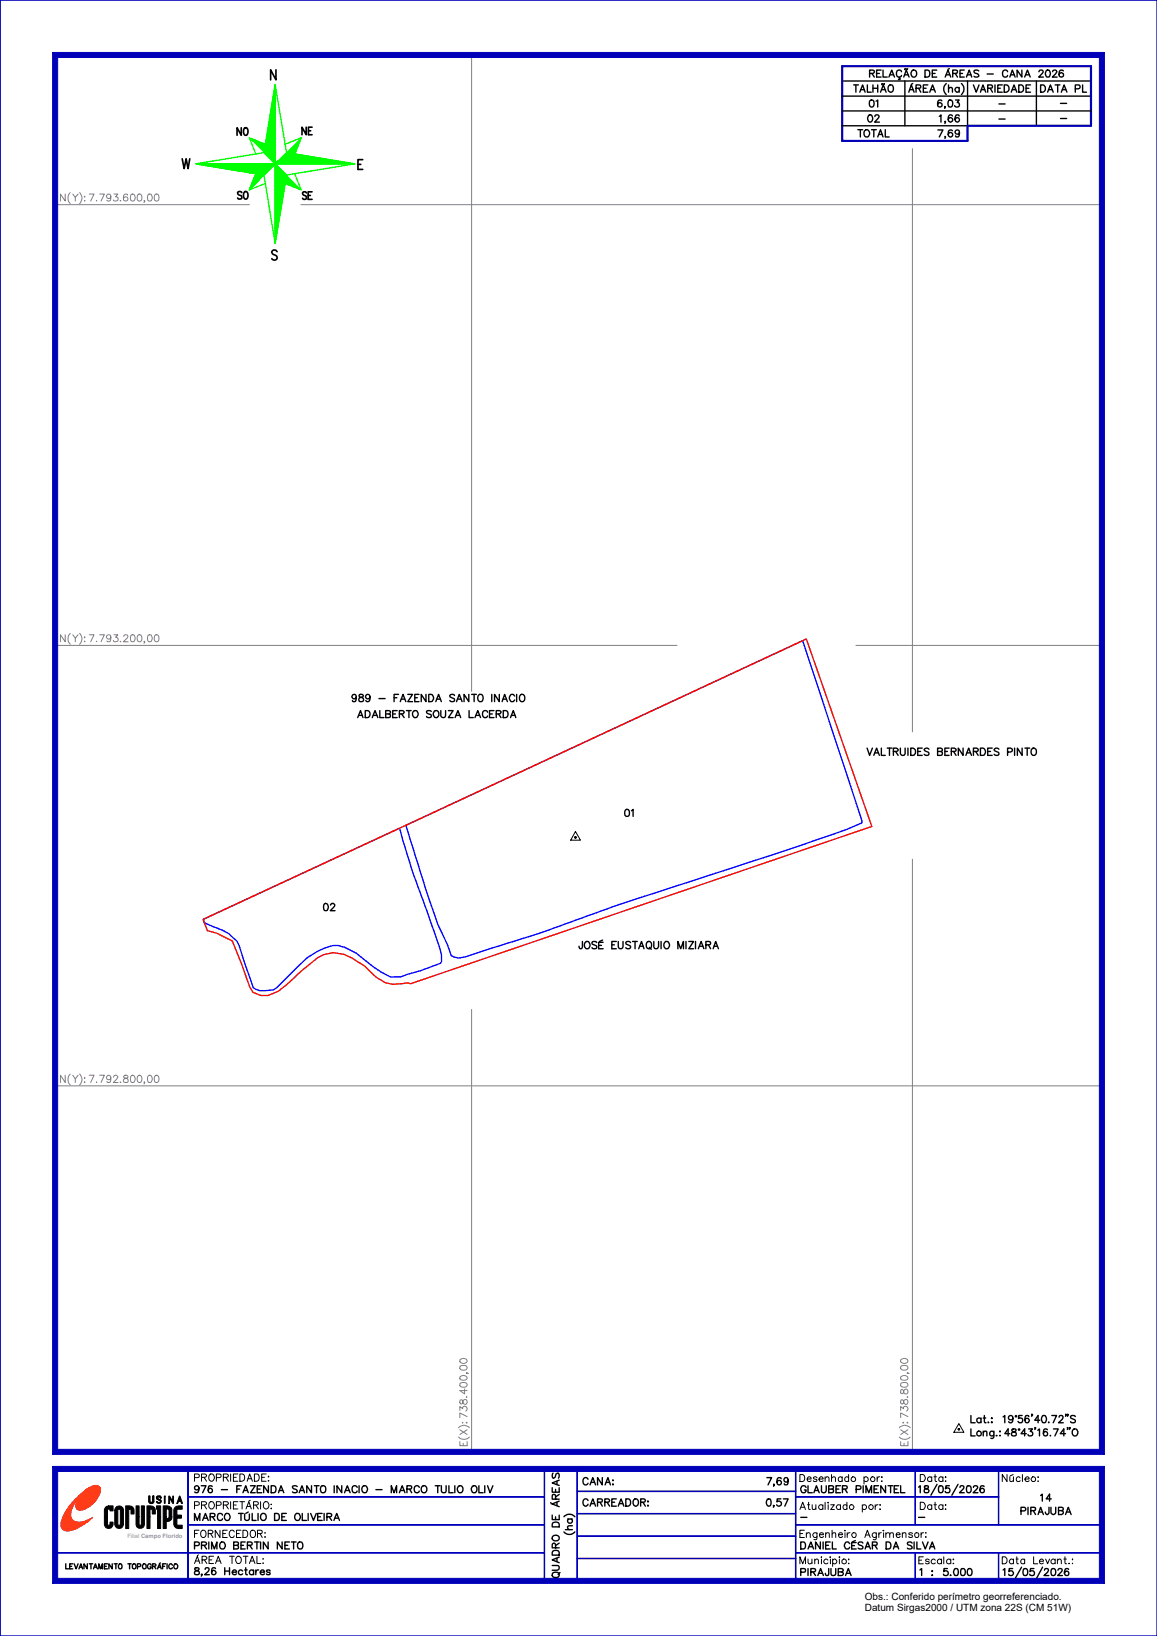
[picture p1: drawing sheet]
<svg xmlns="http://www.w3.org/2000/svg" width="210mm" height="297mm" viewBox="0 0 210 297" stroke-linecap="round" stroke-linejoin="round" font-family="sans-serif">
<!-- layer: 0114000976001 -->
<path d="M73.7 149.8l72-33.5 10.7 32.6 .1 .5-3 1.2-10.3 3.6-31 10.1-14.2 5.1-13.4 4.3a2.75 2.75 0 0 1-2.7-.2l-.7-2.1-1.7-3.6-2-5.8z" fill="none" stroke="#00f" stroke-width=".25"/>
<!-- layer: 0114000976002 -->
<path d="M36.9 166.9l35.6-16.6 2.4 8.1 4.9 13.5 .3 1.4 .1 1.2-.2 .4-3.7 1.3-3.5 1.1-1.9 .1a27.7 27.7 0 0 1-6.2-4.4l-2.1-1-1.3-.4a10.3 10.3 0 0 0-7.2 3.8l-3.9 3.9-.6 .4-1.5 .2a1.93 1.93 0 0 1-2.5-1.6l-2.2-6.7-.4-.8-1.4-1.3-1.3-.7-3.2-1.3z" fill="none" stroke="#00f" stroke-width=".25"/>
<!-- layer: 0114000976 -->
<path d="M37.6 168.9l-.7-2 109.5-50.9 11.8 34-83.7 28.6-.5-.2-2.8 .3-1.3-.3-1.7-1-2-2-2.3-1.5a5.5 5.5 0 0 0-6.2 0l-7.2 6.1-1.8 .7h-1.4l-1.4-.5-.6-1.1-1.5-4.1-1.6-4.2" fill="none" stroke="#f00" stroke-width=".25"/>
<!-- layer: MARGEM -->
<path d="M0 0h210v297h-210zM0 0v297" fill="none" stroke="#0000b8" stroke-width=".25"/>
<g fill="none" stroke="#0000b8" stroke-width=".18">
<path d="M9.6 266.2h190.9l-1 .9h-189zM34.1 266.7h.1v20.3h-.1zM34.1 276.8h64.7v.1h-64.7zM34.1 271.7h64.7v.1h-64.7zM34.1 276.8h64.7M34.1 271.8h64.7M34.1 266.7v20.3M98.8 266.7h.1v20h-.1zM98.8 266.7v20M104.7 266.7h.1v20h-.1zM104.7 270.7h39.7v.1h-39.7zM104.7 274.7h39.7v.2h-39.7z"/>
<path d="M104.7 278.8h39.7v.1h-39.7zM104.7 266.7v20M104.7 270.7h39.7M104.7 274.8h39.7M104.7 278.9h39.7M144.4 266.7h.1v20h-.1zM144.4 276.8h55.6v.1h-55.6zM144.4 271.7h36.9v.1h-36.9zM144.4 276.8h55.6M144.4 271.8h36.9M144.4 266.7v20M166.1 266.7h.1v10.1h-.1z"/>
<path d="M166.1 266.7v10.1M181.2 266.7h.1v10.1h-.1zM181.3 266.7v10.1M10 281.9h88.8v.1h-88.8zM10 281.9h88.8M104.7 282.9h39.7v.1h-39.7zM104.7 282.9h39.7M144.4 281.9h55.6v.1h-55.6zM144.4 281.9h55.6M166.1 281.9h.1v5h-.1zM166.1 281.9v5M181.2 281.9h.1v5h-.1z"/>
<path d="M181.3 281.9v5"/>
</g>
<path d="M9.6 266.2h190.9l-1 .9h-189z" fill="#0000b8"/>
<path d="M200.5 266.2v21.2l-1-.9v-19.4z" fill="none" stroke="#0000b8" stroke-width=".18"/>
<path d="M200.5 266.2v21.2l-1-.9v-19.4z" fill="#0000b8"/>
<path d="M9.6 287.4l.9-.9h189l1 .9z" fill="none" stroke="#0000b8" stroke-width=".18"/>
<path d="M9.6 287.4l.9-.9h189l1 .9z" fill="#0000b8"/>
<path d="M9.6 266.2l.9 .9v19.4l-.9 .9z" fill="none" stroke="#0000b8" stroke-width=".18"/>
<path d="M9.6 266.2l.9 .9v19.4l-.9 .9z" fill="#0000b8"/>
<path d="M34.1 266.7h.1v20.1h-.1zM34.1 266.7v20.1" fill="none" stroke="#0000b8" stroke-width=".18"/>
<path d="M27 271.6h.2v1a.29 .29 0 0 0 .3 .2 .29 .29 0 0 0 .2-.2v-1h.2v1a.44 .44 0 0 1-.4 .3 .44 .44 0 0 1-.5-.3zM28.5 271.7l.1-.1a.46 .46 0 0 1 .7 .4h-.2a.26 .26 0 0 0-.3-.3 .26 .26 0 0 0-.2 .3l.6 .3 .1 .2-.8-.3-.1-.2zM28.5 271.7l.1-.1a.46 .46 0 0 1 .7 .4h-.2a.26 .26 0 0 0-.3-.3 .26 .26 0 0 0-.2 .3l.6 .3a.42 .42 0 0 1-.3 .6 .42 .42 0 0 1-.5-.3h.1a.28 .28 0 0 0 .4 .2 .28 .28 0 0 0 .2-.3l-.6-.3-.1-.2zM29.8 271.6h.2v1.3h-.2zM30.6 271.6h.2l.5 1v-1h.2v1.3h-.2l-.5-1v1h-.2zM32.6 271.6h.1l.4 1.3h-.2l-.1-.3h-.4l-.1 .3h-.2zM32.6 271.9l.2 .5h-.3z" fill="none" stroke="#000" stroke-width=".18"/>
<g fill="#000">
<path d="M27 271.6h.2v1a.29 .29 0 0 0 .3 .2 .29 .29 0 0 0 .2-.2v-1h.2v1a.44 .44 0 0 1-.4 .3 .44 .44 0 0 1-.5-.3z" fill-rule="evenodd"/>
<path d="M28.5 271.7l.1-.1a.46 .46 0 0 1 .7 .4h-.2a.26 .26 0 0 0-.3-.3 .26 .26 0 0 0-.2 .3l.6 .3 .1 .2-.8-.3-.1-.2z" fill-rule="evenodd"/>
<path d="M28.5 271.7l.1-.1a.46 .46 0 0 1 .7 .4h-.2a.26 .26 0 0 0-.3-.3 .26 .26 0 0 0-.2 .3l.6 .3a.42 .42 0 0 1-.3 .6 .42 .42 0 0 1-.5-.3h.1a.28 .28 0 0 0 .4 .2 .28 .28 0 0 0 .2-.3l-.6-.3-.1-.2z" fill-rule="evenodd"/>
<path d="M29.8 271.6v1.3h.2v-1.3zM30.6 271.6v1.3h.2v-1l.5 1h.2v-1.3h-.2v1l-.5-1zM32.6 271.6l-.5 1.3h.2l.1-.3h.4l.1 .3h.2l-.4-1.3zM32.6 271.9l.2 .5h-.3z" fill-rule="evenodd"/>
</g>
<path d="M14.4 271.6l1.6-1.4-1.6 1.7z" fill="none" stroke="#ff3f00" stroke-width=".18"/>
<path d="M14.4 271.6l1.6-1.4-1.6 1.7z" fill-rule="evenodd" fill="#ff3f00"/>
<path d="M18.9 275.4h.6v1.3a.23 .23 0 0 0 .2 .2 .23 .23 0 0 0 .3-.2v-.4h.5a.91 .91 0 0 1-.8 1.2 .78 .78 0 0 1-.8-.8z" fill="none" stroke="#000" stroke-width=".18"/>
<path d="M18.9 275.4h.6v1.3a.23 .23 0 0 0 .2 .2 .23 .23 0 0 0 .3-.2v-.4h.5a.91 .91 0 0 1-.8 1.2 .78 .78 0 0 1-.8-.8z" fill-rule="evenodd" fill="#000"/>
<path d="M13.5 272.3l1.9-1.7a7.2 7.2 0 0 0-2.5 4.4 1.3 1.3 0 0 0 1.6 1.3l.8-.1 1.5-.7a8.1 8.1 0 0 1-4.7 2.5l-.2-.1a1.15 1.15 0 0 1-.8-1.7 9.2 9.2 0 0 1 2.4-3.9zM15.4 270.7a2.42 2.42 0 0 1 2.6-.9 1.58 1.58 0 0 1-.2 2 4.1 4.1 0 0 1-3.6 2.3 1.18 1.18 0 0 1-.2-1.7l.3-.6zM15.4 270.6l.7-.4z" fill="none" stroke="#ff3f00" stroke-width=".18"/>
<path d="M15.4 270.7a3.6 3.6 0 0 0-1.6 2.9 1.18 1.18 0 0 0 1.8 .2 4.5 4.5 0 0 0 2.6-3.6 1.1 1.1 0 0 0-1.7-.3zM15.4 270.6l.7-.4zM14.2 271.6a8.7 8.7 0 0 0-3.1 5.2 1.25 1.25 0 0 0 2 1l.7-.2 1.5-.9 1.5-1.2-.5 .3a2.88 2.88 0 0 1-3.1 .2 2.36 2.36 0 0 1 .2-2.8l1.1-1.6 .9-1z" fill-rule="evenodd" fill="#ff3f00"/>
<path d="M19.2 273.6l.5-.2h.8v.9h-.5v-.4l-.4 .1-.1 1.4h-.6v-1.3zM21.1 273.5a.8 .8 0 0 1 .9 0 .8 .8 0 0 1 .4 .7v2.4a.79 .79 0 0 1-.8 .9 .79 .79 0 0 1-.8-.8v-2.6zM21.5 274l.1-.1 .2 .2v2.6a.23 .23 0 0 1-.2 .2 .23 .23 0 0 1-.2-.2v-2.6zM22.8 273.4h.7a.79 .79 0 0 1 .8 .8v.7h-.5v-.8l-.1-.1-.3-.1v3.6h-.6zM24.7 273.4h.5v3.4l.1 .1 .4-.1v-3.4h.5v3.3a.76 .76 0 0 1-.7 .7 .76 .76 0 0 1-.8-.7zM26.7 273.4h.7a.79 .79 0 0 1 .8 .8v.7h-.6v-.8l-.1-.1-.3-.1v3.6h-.5zM28.4 273.4h.8v4.1h-.6v-3.5h-.2zM29.6 273.4h.9a.71 .71 0 0 1 .7 .8v1.2a.82 .82 0 0 1-1 .8v1.3h-.6zM30.2 273.9h.3l.2 .2v1.4l-.2 .2h-.3zM31.7 273.7l.4-.3h1v.6h-.9l-.1 .1v1h.8v.5h-.8v1.1l.1 .2h.9v.6h-.7a.87 .87 0 0 1-.9-.8v-2.6z" fill="none" stroke="#000" stroke-width=".18"/>
<g fill="#000">
<path d="M19.3 273.5l-.4 .6v1.3h.6l.1-1.4 .4-.1v.4h.5v-.9h-.8zM22.8 273.4v4.1h.6v-3.6l.3 .1 .1 .1v.8h.5v-.7a.79 .79 0 0 0-.8-.8zM24.7 273.4v3.3a.76 .76 0 0 0 .8 .7 .76 .76 0 0 0 .7-.7v-3.3h-.5v3.4l-.1 .1-.4-.1v-3.4zM26.7 273.4v4.1h.5v-3.6l.3 .1 .1 .1v.8h.6v-.7a.79 .79 0 0 0-.8-.8zM28.4 273.4v.6h.2v3.5h.6v-4.1zM29.6 273.4v4.1h.6v-1.3a.88 .88 0 0 0 1-.8v-1.2a.79 .79 0 0 0-.8-.8zM30.2 273.9h.3l.2 .2v1.4l-.2 .2h-.3zM31.9 273.5l-.4 .6v2.6a.87 .87 0 0 0 .9 .8h.7v-.6h-.9l-.1-.2v-1.1h.8v-.5h-.8v-1l.1-.1h.9v-.6h-.7z" fill-rule="evenodd"/>
<path d="M21.1 273.5l-.3 .6v2.6a.79 .79 0 0 0 .8 .8 .79 .79 0 0 0 .8-.9v-2.4a.8 .8 0 0 0-.4-.7 .8 .8 0 0 0-.9 0zM21.5 274l.1-.1 .2 .2v2.6a.23 .23 0 0 1-.2 .2 .23 .23 0 0 1-.2-.2v-2.6z" fill-rule="evenodd"/>
</g>
<path d="M27 272.6v-1h.2v1M27 272.5l.1 .2 .3 .2M27.2 272.5l.2 .3M27.4 272.8h.1M27.4 272.9h.1M27.7 272.6v-1h.2v1M27.7 272.5l-.2 .3M27.9 272.5v.2l-.4 .2" fill="none" stroke="#000" stroke-width=".25"/>
<!-- layer: QUADRO_DE_AREAS_CANA_2026 -->
<path d="M152.9 12h45.1v10.8h-22.4v2.8h-22.7z" fill="none" stroke="#0000b8" stroke-width=".4"/>
<path d="M152.9 14.7h45.1M152.9 17.4h45.1M164.2 14.7v8.1M175.6 14.7v8.1h-22.7M188.1 14.7v8.1M152.9 20.1h45.1" fill="none" stroke="#000" stroke-width=".25"/>
<!-- layer: SETA_NORTE -->
<g fill="none" stroke="#0f0" stroke-width=".25">
<path d="M49.9 15.4v28.8M49.9 15.6v.1M49.9 15.8v.1M49.9 15.9l-.1 .1M49.9 16l-.1 .2M49.9 16.1l-.1 .2M49.9 16.3l-.1 .2M49.9 16.4l-.2 .2M49.9 16.5l-.2 .3M49.9 16.7l-.2 .2M49.9 16.8l-.2 .3M49.9 16.9l-.3 .3"/>
<path d="M49.9 17l-.3 .4M49.9 17.2l-.3 .3M49.9 17.3l-.3 .4M49.9 17.4l-.4 .5M49.9 17.5l-.4 .5M49.9 17.7l-.4 .5M49.9 17.8l-.4 .5M49.9 18l-.5 .5M49.9 18.1l-.5 .5M49.9 18.2l-.5 .6M49.9 18.3l-.5 .6M49.9 18.5l-.6 .6"/>
<path d="M49.9 18.6l-.6 .6M49.9 18.7l-.6 .7M49.9 18.8l-.6 .7M49.9 19l-.7 .7M49.9 19.1l-.7 .7M49.9 19.2l-.7 .8M49.9 19.3l-.7 .8M49.9 19.5l-.8 .8M49.9 19.6l-.8 .8M49.9 19.7l-.8 .9M49.9 19.8l-.8 .9M49.9 20l-.9 .9"/>
<path d="M35.6 29.7l12.3-2 2-12.3 2.1 12.3 12.4 2-12.4 2.1-2.1 12.4-2-12.4zM35.6 29.7h28.8M35.6 29.7h.1M35.7 29.7v.1M35.9 29.7l-.1 .1M36 29.7l-.1 .1M36.1 29.7l-.1 .1M36.2 29.7l-.1 .1M36.4 29.7l-.2 .2M36.5 29.7l-.1 .2M36.6 29.7l-.1 .2M36.7 29.7l-.1 .2"/>
<path d="M36.9 29.7l-.2 .2M37 29.7l-.2 .2M37.1 29.7l-.2 .3M37.2 29.7l-.2 .3M37.4 29.7l-.3 .3M37.5 29.7l-.3 .3M37.6 29.7l-.3 .3M37.7 29.7l-.3 .3M37.9 29.7l-.4 .4M38 29.7l-.4 .4M38.2 29.7l-.4 .4M38.3 29.7l-.4 .4"/>
<path d="M38.4 29.7l-.4 .4M38.5 29.7l-.4 .5M38.7 29.7l-.5 .5M38.8 29.7l-.5 .5M38.9 29.7l-.4 .5M39 29.7l-.4 .5M39.2 29.7l-.5 .5M39.3 29.7l-.5 .6M39.4 29.7l-.5 .6M39.5 29.7l-.5 .6M39.7 29.7l-.6 .7M39.8 29.7l-.6 .7"/>
<path d="M39.9 29.7l-.6 .7M40 29.7l-.6 .7M40.2 29.7l-.7 .7M40.3 29.7l-.7 .8M40.4 29.7l-.7 .8M40.5 29.7l-.7 .8M40.7 29.7l-.7 .8M40.8 29.7l-.7 .8M40.9 29.7l-.7 .8M41 29.7l-.7 .9M41.2 29.7l-.8 .9M41.4 29.7l-.9 .9"/>
<path d="M41.5 29.7l-.9 .9M41.6 29.7l-.9 .9M41.7 29.7l-.9 .9M41.9 29.7l-1 1M42 29.7l-1 1M42.1 29.7l-1 1M42.2 29.7l-1 1M42.4 29.7l-1 1M42.5 29.7l-1 1.1M42.6 29.7l-1 1.1M42.7 29.7l-1 1.1M42.9 29.7l-1.1 1.1"/>
<path d="M43 29.7l-1.1 1.1M43.1 29.7l-1 1.1M43.2 29.7l-1 1.2M43.4 29.7l-1.1 1.2M43.5 29.7l-1.1 1.2M43.6 29.7l-1.1 1.2M43.7 29.7l-1.1 1.2M43.9 29.7l-1.2 1.2M44 29.7l-1.2 1.3M44.1 29.7l-1.2 1.3M44.2 29.7l-1.2 1.3M44.4 29.7l-1.3 1.3"/>
<path d="M44.5 29.7l-1.3 1.3M44.7 29.7l-1.4 1.4M44.8 29.7l-1.3 1.4M44.9 29.7l-1.3 1.4M45 29.7l-1.3 1.4M45.2 29.7l-1.4 1.4M45.3 29.7l-1.4 1.4M45.4 29.7l-1.4 1.5M45.4 25.1l2.6 2.5 1.9-2M45.5 29.7l-1.4 1.5M45.6 25.2l2.4 2.3M45.7 29.7l-1.5 1.5"/>
<path d="M45.8 29.7l-1.5 1.5M45.8 25.3l2.2 2.1M45.9 29.7l-1.5 1.5M46 29.7l-1.4 1.5M46.2 29.7l-1.5 1.6M46.3 29.7l-1.5 1.6M46.3 25.4l1.7 1.8M46.4 29.7l-1.5 1.6M46.4 31.6h.1M46.4 31.6l-1.1 2.9M46.5 25.5l1.5 1.6M46.5 29.7l-1.5 1.6"/>
<path d="M46.7 29.7l-1.6 1.6M46.8 29.7l-1.6 1.7M46.8 31.6l-.7 .6M46.9 25.7l1.2 1.2M46.9 29.7l-1.6 1.7M47 31.6l-1 1M47 29.7l-1.6 1.7M47.1 25.8l1 .9M47.2 29.7l-1.7 1.7M47.3 29.7l-1.6 1.7M47.3 25.9l.8 .7M47.4 29.7l-1.6 1.7"/>
<path d="M47.5 29.7l-1.6 1.8M47.7 29.7l-1.7 1.8M47.7 31.8l-2.3 2.3M47.7 26l.4 .4M47.8 29.7l-1.7 1.8M47.8 31.8l-2.5 2.5M47.9 27.7l2 2M47.9 26.1l.3 .2M48 29.7l-1.8 1.8M48.1 29.7l-1.8 1.8M48.2 33.3l-2.9 1.2M48.2 26.2l-2.9-1.2 1.1 3"/>
<path d="M48.2 29.7l-1.8 1.9M48.3 29.7l-2 2.1M48.5 29.7l-2.3 2.3M48.6 29.7l-1.9 1.9M48.7 29.7l-2.6 2.7M48.8 29.7l-1.9 1.9M49 29.7l-3.1 3.1M49.1 29.7l-3.3 3.3M49.2 29.7l-3.5 3.5M49.4 29.7l-3.7 3.7M49.5 29.7l-3.9 4M49.6 29.7l-4.1 4.2"/>
<path d="M49.7 29.7l-1.9 2.1M49.9 29.7l-2 2.1M49.9 20.3l-.9 1.1M49.9 34.1l2.1-2 2.1 2.1M49.9 34l2.1-2 2.3 2.3M49.9 29.7l2.1-2-4.1 4.1M49.9 29.8h.1M49.9 20.1l-.9 1M49.9 20.2l-.9 1M49.9 20.5l-.9 1M49.9 20.6l-1 1.1M49.9 20.7l-1 1.1"/>
<path d="M49.9 20.9l-1 1.1M49.9 21l-1 1.1M49.9 21.1l-1.1 1.2M49.9 21.3l-1.1 1.1M49.9 21.4l-1.1 1.2M49.9 21.5l-1.1 1.2M49.9 21.6l-1.2 1.3M49.9 21.8l-1.2 1.2M49.9 21.9l-1.2 1.3M49.9 22l-1.2 1.3M49.9 22.1l-1.3 1.4M49.9 22.3l-1.3 1.3"/>
<path d="M49.9 22.4l-1.3 1.4M49.9 22.5l-1.3 1.5M49.9 22.6l-1.4 1.5M49.9 22.8l-1.4 1.5M49.9 22.9l-1.4 1.5M49.9 23l-1.4 1.6M49.9 23.1l-1.5 1.6M49.9 23.3l-1.5 1.6M49.9 23.4l-1.5 1.6M49.9 23.5l-1.5 1.7M49.9 23.6l-1.6 1.7M49.9 23.8l-1.6 1.7"/>
<path d="M49.9 23.9l-1.6 1.7M49.9 24.1l-1.6 1.7M49.9 24.2l-1.7 1.7M49.9 24.3l-1.7 1.8M49.9 24.5l-1.8 1.7M49.9 24.6l-1.7 1.8M49.9 24.7l-1.8 1.8-.6-.6M49.9 24.8l-1.8 1.9M49.9 25l-1.8 1.8M49.9 25.1l-1.8 1.9-1.4-1.4M49.9 25.2l-1.9 2M49.9 25.3l-1.9 2-1.9-1.9"/>
<path d="M49.9 25.5l-1.9 2M49.9 25.7l-1.9 2M49.9 25.8l-1.9 2M49.9 26l-1.8 1.9M49.9 26.1l-1.8 1.8M49.9 26.2l-1.7 1.8M49.9 26.3l-1.6 1.8M49.9 26.5l-1.6 1.6M49.9 26.6l-1.5 1.6M49.9 26.7l-1.4 1.5M49.9 26.8l-1.4 1.5M49.9 27l-1.3 1.4"/>
<path d="M49.9 27.1l-1.3 1.3M49.9 27.3l-1.2 1.2M49.9 27.4l-1.1 1.2M49.9 27.5l-1.1 1.1M49.9 27.6l-1 1.1M49.9 27.8l-.9 1M49.9 27.9l-.9 .9M49.9 28l-.8 .9M49.9 28.1l-.8 .8M49.9 28.3l-.7 .7M49.9 28.4l-.6 .7M49.9 28.5l-.6 .6"/>
<path d="M49.9 28.6l-.5 .6M49.9 28.8l-.4 .5M49.9 28.9l-.4 .4M49.9 29l-.3 .4M49.9 29.1l-.3 .3M49.9 29.3l-.2 .2M49.9 29.4l-.1 .2M49.9 29.5l-.1 .1M49.9 29.7l2.1 2.1M49.9 29.7l-4.6 4.8M50 29.8l-.1 .1M50.1 29.9l-.2 .1"/>
<path d="M50.2 29.9l-.3 .2M50.2 30l-.3 .3M50.3 30.1l-.4 .3M50.3 30.1l-.4 .5M50.4 30.2l-.5 .5M50.5 30.3l-.6 .5M50.5 30.4l-.6 .5M50.6 30.4l-.7 .7M50.6 39.9l-.7 .7M50.7 39.7l-.8 .8M50.7 39.6l-.8 .8M50.7 30.5l-.8 .7"/>
<path d="M50.7 39.4l-.8 .9M50.7 39.3l-.8 .8M50.7 30.6l-.8 .7M50.8 39.1l-.9 .9M50.8 39l-.9 .9M50.8 30.6l-.9 .8M50.9 38.8l-1 .9M50.9 38.7l-1 .9M50.9 30.7l-1 .9M50.9 38.5l-1 .9M50.9 38.4l-1 .9M51 38.2l-1.1 1"/>
<path d="M51 38.1l-1.1 1M51 30.7l-1.1 1M51 37.9l-1.1 1M51 37.8l-1.1 1M51 30.8l-1.1 1M51.1 37.6l-1.2 1.1M51.1 37.5l-1.2 1.1M51.1 30.9l-1.2 1M51.1 37.3l-1.2 1.1M51.1 37.2l-1.2 1.1M51.1 30.9l-1.2 1.2M51.2 37l-1.3 1.2"/>
<path d="M51.2 36.9l-1.3 1.2M51.2 36.7l-1.3 1.2M51.2 36.5l-1.3 1.3M51.2 31l-1.3 1.2M51.3 36.4l-1.4 1.3M51.3 36.2l-1.4 1.4M51.3 31.1l-1.4 1.2M51.3 36.1l-1.4 1.3M51.3 35.9l-1.4 1.4M51.3 31.1l-1.4 1.4M51.4 35.8l-1.5 1.4M51.4 35.6l-1.5 1.5"/>
<path d="M51.4 31.2l-1.5 1.4M51.4 35.5l-1.5 1.4M51.4 35.3l-1.5 1.5M51.5 35.2l-1.6 1.5M51.5 35l-1.6 1.5M51.5 31.2l-1.6 1.5M51.5 34.9l-1.6 1.5M51.5 34.7l-1.6 1.6M51.5 31.3l-1.6 1.5M51.6 34.6l-1.7 1.5M51.6 34.4l-1.7 1.6M51.6 31.4l-1.7 1.6"/>
<path d="M51.6 34.3l-1.7 1.6M51.6 34.1l-1.7 1.7M51.6 31.4l-1.7 1.7M51.7 34l-1.8 1.6M51.7 33.8l-1.8 1.7M51.7 33.7l-1.8 1.7M51.7 33.5l-1.8 1.8M51.7 31.5l-1.8 1.7M51.8 33.3l-1.9 1.8M51.8 33.2l-1.9 1.8M51.8 31.6l-1.9 1.7M51.8 33.1l.2 .3"/>
<path d="M51.8 26.2l2.9-1.2-1.2 3M51.8 32.9l-1.9 1.9M51.8 31.6l-1.9 1.9M51.8 32.9l.6 .7M51.8 32.8l.8 .9M51.9 32.6l-2 1.9M51.9 31.7l-2 1.9M51.9 32.6l1.1 1.2M51.9 32.5l1.3 1.4M51.9 32.3l-2 2M51.9 32.3l1.7 1.8M51.9 32.2l1.9 2"/>
<path d="M52 31.8l-2.1 2.1M52 31.7l-2.1 2.1M52 31.9l2.5 2.5M52.1 27.8l-2 1.9M52.2 33.5l-.4-.5-1.9 1.9M52.4 27.8l-2 1.9M52.5 27.8l-2 1.9M52.6 27.8l-2 1.9M52.8 27.9l-1.9 1.8M52.8 33.8l-.9-1.1-2 1.9M53 27.9l-1.8 1.8M53.3 27.9l-1.8 1.8"/>
<path d="M53.4 34l-1.5-1.6-2 2M53.5 31.6l1.2 2.9-2.9-1.2M53.5 28l-1.7 1.7M53.5 27.9l-1.8 1.8M53.6 27.7l-.2 .3M53.6 28l-1.7 1.7M53.7 27.5l-2.3 2.2M53.8 28l-1.8 1.7M53.8 27.3l-2.5 2.4M53.8 27.1l-.8 .8M53.9 28l-1.7 1.7M53.9 26.9l-1 1"/>
<path d="M54 28.1l-1.7 1.6M54 26.7l-3 3M54.1 28.1l-1.7 1.6M54.1 26.5l-1.4 1.4M54.2 28.1l-1.7 1.6M54.2 26.2l-3.5 3.5M54.3 26l-1.8 1.8M54.3 28.1l-1.6 1.6M54.4 25.8l-2 2M54.4 28.1l-1.6 1.6M54.5 25.6l-2.2 2.2M54.5 25.4l-4.3 4.3"/>
<path d="M54.6 28.1l-1.7 1.6M54.6 25.2l-2.5 2.5M54.7 28.2l-1.7 1.5M54.8 28.2l-1.6 1.5M54.9 28.2l-1.6 1.5M55 28.2l-1.6 1.5M55.1 28.2l-1.6 1.5M55.2 28.3l-1.5 1.4M55.3 28.3l-1.5 1.4M55.4 28.3l-1.5 1.4M55.5 28.3l-1.4 1.4M55.6 28.3l-1.4 1.4"/>
<path d="M55.7 28.3l-1.4 1.4M55.8 28.4l-1.3 1.3M56 28.4l-1.4 1.3M56.1 28.4l-1.4 1.3M56.2 28.4l-1.4 1.3M56.3 28.4l-1.3 1.3M56.4 28.4l-1.3 1.3M56.5 28.5l-1.3 1.2M56.6 28.5l-1.3 1.2M56.7 28.5l-1.2 1.2M56.8 28.5l-1.2 1.2M56.9 28.5l-1.2 1.2"/>
<path d="M57 28.6l-1.2 1.1M57.1 28.6l-1.1 1.1M57.3 28.6l-1.2 1.1M57.4 28.6l-1.2 1.1M57.5 28.6l-1.2 1.1M57.6 28.6l-1.1 1.1M57.7 28.7l-1.1 1M57.8 28.7l-1.1 1M57.9 28.7l-1.1 1M58.1 28.7l-1.1 1M58.2 28.7l-1.1 1M58.3 28.7l-1 1"/>
<path d="M58.4 28.8l-1 .9M58.5 28.8l-1 .9M58.6 28.8l-.9 .9M58.7 28.8l-.9 .9M58.8 28.8l-.9 .9M58.9 28.9l-.9 .8M59 28.9l-.8 .8M59.1 28.9l-.8 .8M59.2 28.9l-.8 .8M59.3 28.9l-.8 .8M59.5 28.9l-.8 .8M59.6 29l-.8 .7"/>
<path d="M59.7 29l-.8 .7M59.8 29l-.8 .7M59.9 29l-.7 .7M60 29l-.7 .7M60.1 29l-.7 .7M60.2 29.1l-.7 .6M60.4 29.1l-.7 .6M60.5 29.1l-.7 .6M60.6 29.1l-.7 .6M60.7 29.1l-.7 .6M60.8 29.2l-.6 .5M60.9 29.2l-.6 .5"/>
<path d="M61 29.2l-.5 .5M61.1 29.2l-.5 .5M61.2 29.2l-.5 .5M61.3 29.2l-.5 .5M61.4 29.3l-.4 .4M61.5 29.3l-.4 .4M61.7 29.3l-.5 .4M61.8 29.3l-.5 .4M61.9 29.3l-.4 .4M62 29.4l-.4 .3M62.1 29.4l-.4 .3M62.2 29.4l-.4 .3"/>
<path d="M62.3 29.4l-.3 .3M62.4 29.4l-.3 .3M62.5 29.4l-.3 .3M62.6 29.5l-.3 .2M62.7 29.5l-.2 .2M62.8 29.5l-.2 .2M62.9 29.5l-.2 .2M63.1 29.5l-.3 .2M63.2 29.5l-.2 .2M63.3 29.6l-.2 .1M63.4 29.6l-.2 .1M63.5 29.6l-.2 .1"/>
<path d="M63.6 29.6l-.1 .1M63.7 29.6l-.1 .1M63.9 29.7h-.1M64 29.7h-.1M64.1 29.7h-.1M50 44l-.1 .1M50 43.9h-.1M50 43.7l-.1 .1M50 43.6l-.1 .1M50.1 43.4l-.2 .2M50.1 43.3l-.2 .1M50.1 43.1l-.2 .2"/>
<path d="M50.1 42.9l-.2 .3M50.2 42.8l-.3 .3M50.2 42.6l-.3 .3M50.2 42.5l-.3 .3M50.2 42.3l-.3 .3M50.3 42.2l-.4 .3M50.3 42l-.4 .4M50.3 41.9l-.4 .4M50.3 41.7l-.4 .4M50.4 41.6l-.5 .4M50.4 41.4l-.5 .5M50.4 41.3l-.5 .5"/>
<path d="M50.4 41.1l-.5 .5M50.5 41l-.6 .5M50.5 40.8l-.6 .6M50.5 40.7l-.6 .6M50.5 40.5l-.6 .6M50.6 40.4l-.7 .6M50.6 40.2l-.7 .7M50.6 40.1l-.7 .7"/>
</g>
<!-- layer: TEXTO -->
<g fill="none" stroke="#000" stroke-width=".18">
<path d="M104.3 151.9l.1 .1zM104.3 151.9h.1v.1zM104.3 152.1l.1-.1v.2zM104.4 151l1 1.5h-1.8zM104.4 151.9h.1l-.1 .1zM104.4 152h.2l-.1 .1zM104.4 152l.1 .1-.1 .1zM104.5 151.9l.1 .1h-.2zM173.9 259.4l.1 .1h-.1zM173.9 259.4l.1 .1zM173.9 259.6l.1-.1v.1zM174 258.4l1 1.6h-1.9z"/>
<path d="M174 259.4h.1l-.1 .1zM174 259.5h.2l-.1 .1zM174 259.5l.1 .1h-.1zM174.1 259.4l.1 .1h-.2z"/>
</g>
<g fill="#000">
<path d="M104.3 151.9l.1 .1zM104.3 151.9h.1v.1zM104.4 151.9h.1l-.1 .1zM104.5 151.9l.1 .1h-.2zM104.4 152h.2l-.1 .1zM104.4 152l.1 .1-.1 .1zM104.3 152.1l.1-.1v.2zM104.3 152h.1l-.1 .1zM173.9 259.4l.1 .1h-.1zM173.9 259.4l.1 .1zM174 259.4h.1l-.1 .1zM174.1 259.4l.1 .1h-.2z"/>
<path d="M174 259.5h.2l-.1 .1zM174 259.5l.1 .1h-.1zM173.9 259.6l.1-.1v.1zM173.9 259.5h.1l-.1 .1z"/>
</g>
<!-- layer: MALHA -->
<path d="M85.6 10v115.5M10 37.2h35.3M54.6 37.2h145.4M165.6 27v105.9M10 117.2h112.9M155.3 117.2h44.7M165.6 156v107.6M10 197.1h190M85.6 183.3v80.3" fill="none" stroke="#808080" stroke-width=".18"/>
<!-- layer: MARGEM -->
<path d="M199.5 10.4l1-.9v254.5l-1-.9z" fill="none" stroke="#0000b8" stroke-width=".18"/>
<path d="M199.5 10.4l1-.9v254.5l-1-.9z" fill="#0000b8"/>
<path d="M9.6 9.5h190.9l-1 .9h-189z" fill="none" stroke="#0000b8" stroke-width=".18"/>
<path d="M9.6 9.5h190.9l-1 .9h-189z" fill="#0000b8"/>
<path d="M9.6 9.5l.9 .9v252.7l-.9 .9z" fill="none" stroke="#0000b8" stroke-width=".18"/>
<path d="M9.6 9.5l.9 .9v252.7l-.9 .9z" fill="#0000b8"/>
<path d="M10.5 263.1h189l1 .9h-190.9z" fill="none" stroke="#0000b8" stroke-width=".18"/>
<path d="M10.5 263.1h189l1 .9h-190.9z" fill="#0000b8"/>
<!-- layer: 0114000989 -->
<path d="M37.6 168.9a9.2 9.2 0 0 1 3.4 1.4l1.2 .5" fill="none" stroke="#f00" stroke-width=".25"/>
<g font-size="2.5">
<text x="49.1" y="14.5">N</text>
<text x="33.1" y="30.6">W</text>
<text x="65" y="30.8">E</text>
<text x="49.3" y="47.2">S</text>
</g>
<g font-size="1.9">
<text x="43" y="24.6">NO</text>
<text x="54.8" y="24.5">NE</text>
<text x="43.1" y="36.1">SO</text>
<text x="54.9" y="36.2">SE</text>
</g>
<g font-size="1.8">
<text x="154.9" y="16.7">TALHÃO</text>
<text x="157.8" y="14">RELAÇÃO DE ÁREAS - CANA 2026</text>
<text x="164.9" y="16.7">ÁREA (ha)</text>
<text x="176.7" y="16.7">VARIEDADE</text>
<text x="188.9" y="16.7">DATA PL</text>
<text x="157.5" y="22.2">02</text>
<text x="157.8" y="19.4">01</text>
<text x="170.2" y="19.4">6,03</text>
<text x="170.5" y="22.2">1,66</text>
<text x="181.3" y="19.4">-</text>
<text x="181.3" y="22.2">-</text>
<text x="192.5" y="19.3">-</text>
<text x="192.5" y="22.1">-</text>
<text x="155.7" y="24.9">TOTAL</text>
<text x="170.2" y="24.9">7,69</text>
<text x="63.9" y="127.4">989 - FAZENDA SANTO INACIO</text>
<text x="64.9" y="130.3">ADALBERTO SOUZA LACERDA</text>
<text x="157.4" y="137.1">VALTRUIDES BERNARDES PINTO</text>
<text x="113.4" y="148.2">01</text>
<text x="58.7" y="165.3">02</text>
<text x="105.1" y="172.2">JOSÉ EUSTAQUIO MIZIARA</text>
<text x="176.2" y="258.3">Lat.: 19°56'40.72&quot;S</text>
<text x="176.2" y="260.7">Long.:48°43'16.74&quot;O</text>
<text x="35.3" y="268.9">PROPRIEDADE:</text>
<text x="105.8" y="269.6">CANA:</text>
<text x="139.2" y="269.6">7,69</text>
<text x="145.2" y="269">Desenhado por:</text>
<text x="167" y="269">Data:</text>
<text x="181.9" y="269">Núcleo:</text>
<text x="35.3" y="271">976 - FAZENDA SANTO INACIO - MARCO TULIO OLIV</text>
<text x="35.3" y="273.9">PROPRIETÁRIO:</text>
<text x="105.8" y="273.4">CARREADOR:</text>
<text x="139.1" y="273.4">0,57</text>
<text x="145.2" y="274">Atualizado por:</text>
<text x="145.3" y="271">GLAUBER PIMENTEL</text>
<text x="166.7" y="271">18/05/2026</text>
<text x="167" y="274">Data:</text>
<text x="185.3" y="275">PIRAJUBA</text>
<text x="188.9" y="272.5">14</text>
<text x="35.3" y="276">MARCO TÚLIO DE OLIVEIRA</text>
<text x="35.3" y="281.2">PRIMO BERTIN NETO</text>
<text x="35.3" y="279.1">FORNECEDOR:</text>
<text x="103.9" y="278.6" transform="rotate(-90 103.9 278.6)">(ha)</text>
<text x="145.2" y="279.1">Engenheiro Agrimensor:</text>
<text x="145.3" y="281.2">DANIEL CÉSAR DA SILVA</text>
<text x="145.3" y="276">-</text>
<text x="166.7" y="276">-</text>
<text x="35.3" y="283.8">ÁREA TOTAL:</text>
<text x="35.3" y="285.9">8,26 Hectares</text>
<text x="101.5" y="286.4" transform="rotate(-90 101.5 286.4)">QUADRO DE ÁREAS</text>
<text x="145.2" y="283.9">Municipio:</text>
<text x="145.3" y="286">PIRAJUBA</text>
<text x="166.8" y="283.9">Escala:</text>
<text x="167" y="286">1 : 5.000</text>
<text x="181.9" y="283.9">Data Levant.:</text>
<text x="182.1" y="286">15/05/2026</text>
<text x="157" y="290.4">Obs.: Conferido perímetro georreferenciado.</text>
<text x="157" y="292.5">Datum Sirgas2000 / UTM zona 22S (CM 51W)</text>
</g>
<g font-size="1.8" fill="#808080">
<text x="11" y="36.5">N(Y):7.793.600,00</text>
<text x="11" y="116.5">N(Y):7.793.200,00</text>
<text x="11" y="196.5">N(Y):7.792.800,00</text>
<text x="84.8" y="262.5" transform="rotate(-90 84.8 262.5)">E(X):738.400,00</text>
<text x="164.8" y="262.5" transform="rotate(-90 164.8 262.5)">E(X):738.800,00</text>
</g>
<text font-size="1.3" x="11.9" y="284.8">LEVANTAMENTO TOPOGRÁFICO</text>
<text font-size="1.1" fill="#989898" x="23.1" y="279.1">Filial Campo Florido</text>
</svg>
